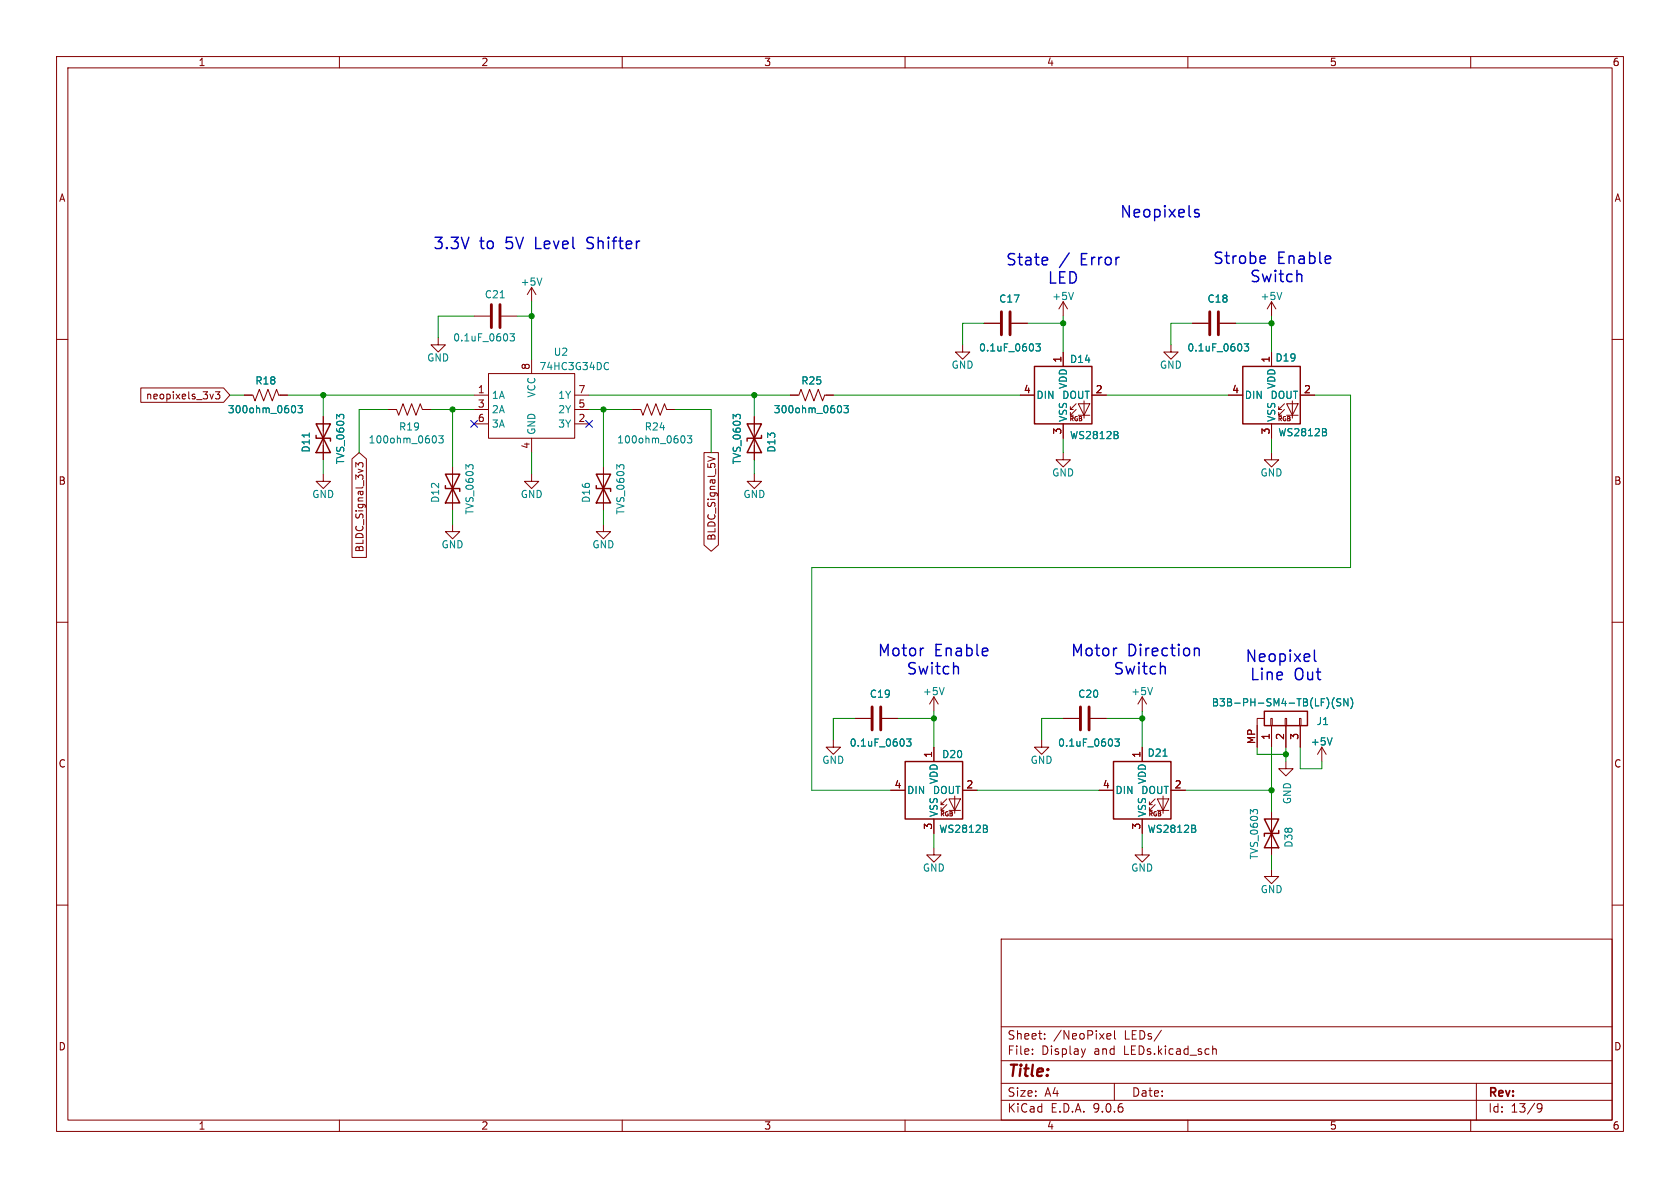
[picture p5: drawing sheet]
<svg xmlns="http://www.w3.org/2000/svg" width="297mm" height="210mm" viewBox="0 0 297 210" stroke-linecap="round" stroke-linejoin="round" font-family="sans-serif">
<g fill="none" stroke="#840000" stroke-width=".18">
<path d="M10 10h277v190h-277zM12 12h273v186h-273zM60 10v2M110 10v2M160 10v2M210 10v2M260 10v2M77.5 59.7v1.3h1.2l-1.2 1.2-1.3-1.2h1.3M83.8 55.9h2.8M88.6 55.9h2.8M94 50.8l-.8 1.3M94 50.8l.7 1.3"/>
<path d="M94 50.8v2.5M174 57.2h2.8M178.8 57.2h2.8M188 53.3v2.6M188 53.3l-.8 1.3M188 53.3l.7 1.3M210.8 57.2h2.8M215.6 57.2h2.8M224.8 53.3v2.6M224.8 53.3l-.8 1.3M224.8 53.3l.8 1.3M10 60h2"/>
<path d="M24.9 68.6h14.6l1.1 1.3-1.1 1.2h-14.6zM37.7 69.7l-.3 .8M38.1 69.3h.8l-.5 .4 .4 .2v.5l-.2 .1-.5-.1M43.2 69.9h1.5l.4 1 .7-2.1 .8 2.1 .8-2.1 .7 2.1 .8-2.1 .4 1.1h1.5M57.1 73.7v7.6M68.6 72.4h1.5l.4 1 .7-2 .8 2 .8-2 .7 2 .8-2 .4 1h1.5M83.8 72.4h2.6M83.8 69.9h2.6M83.8 74.9h2.6M86.4 66h15.2v11.5h-15.2zM94 63.5v2.5M94 77.5v2.5"/>
<path d="M101.6 72.4h2.5M101.6 69.9h2.5M101.6 74.9h2.5M111.8 72.4h1.5l.4 1 .7-2 .8 2 .8-2 .7 2 .8-2 .4 1h1.5M133.3 73.7v7.6M139.7 69.9h1.5l.4-1.1 .8 2.1 .7-2.1 .8 2.1 .8-2.1 .7 2.1 .4-1h1.5M170.2 61v1.2h1.2l-1.2 1.3-1.3-1.3h1.3M180.3 69.9h2.6M188 62.2v2.6M188 74.9v2.6M189.2 72.4h.5M189.2 73.4h.5"/>
<path d="M190.2 71.4l-1 1v-.5M190.2 72.4l-1 1v-.5M190.6 71.4h2.1l-1.1 2zM190.6 73.4h2.1M191.6 70.9v3M193 69.9h2.6M207 61v1.2h1.3l-1.3 1.3-1.3-1.3h1.3M217.2 69.9h2.5M224.8 62.2v2.6M224.8 74.9v2.6M226.1 72.4h.5M226.1 73.4h.5"/>
<path d="M227.1 71.4l-1 1v-.5M227.1 72.4l-1 1v-.5M227.5 71.4h2l-1 2zM227.5 73.4h2M228.5 70.9v3M229.9 69.9h2.5M285 60h2M57.1 83.8v1.3h1.3l-1.3 1.3-1.2-1.3h1.2M62.2 81.1l1.3-1.1 1.3 1.1v17.4h-2.6zM62.9 82.6v-.8l.5 .4 .1-.4h.5l.2 .2-.2 .6M80 92.7v1.3h1.3l-1.3 1.3-1.3-1.3h1.3M80 82.6v7.6"/>
<path d="M94 83.8v1.3h-1.3l1.3 1.3 1.2-1.3h-1.2M106.7 92.7v1.3h1.2l-1.2 1.3-1.3-1.3h1.3M106.7 82.6v7.6M124.5 80h2.5v16.3l-1.3 1.2-1.2-1.2zM125.1 80.7l1.3 .4-1.3 .5M133.3 83.8v1.3h-1.2l1.2 1.3 1.3-1.3h-1.3M188 80v1.3h1.2l-1.2 1.3-1.3-1.3h1.3M224.8 80v1.3h1.3l-1.3 1.3-1.3-1.3h1.3M10 110h2M285 110h2M147.3 130.8v1.3h1.3l-1.3 1.3-1.3-1.3h1.3M151.1 127h2.8"/>
<path d="M156 127h2.7M157.5 139.7h2.5M165.1 123.2l-.8 1.3M165.1 123.2l.8 1.3M165.1 123.2v2.5M165.1 132.1v2.5M170.2 139.7h2.5M184.1 130.8v1.3h1.3l-1.3 1.3-1.2-1.3h1.2M188 127h2.8M192.8 127h2.8M194.3 139.7h2.5M201.9 123.2l-.7 1.3"/>
<path d="M201.9 123.2l.8 1.3M201.9 123.2v2.5M201.9 132.1v2.5M207 139.7h2.5M223.5 127h-1.3v5.1M224.7 127h.2v1.3h-.2zM224.8 128.3v3.8M227.2 127h.3v1.3h-.3zM227.3 134.6v1.3h-1.2l1.2 1.3 1.3-1.3h-1.3M227.3 128.3v3.8M229.7 127h.3v1.3h-.3zM229.9 128.3v3.8"/>
<path d="M233.7 132.1l-.8 1.3M233.7 132.1l.7 1.3M233.7 132.1v2.5M165.1 149.9v1.2h1.3l-1.3 1.3-1.3-1.3h1.3M165.1 144.8v2.5M166.4 142.2h.5M166.4 143.3h.5M167.4 141.2l-1 1v-.5M167.4 142.2l-1 1.1v-.6M167.8 141.2h2l-1 2.1zM167.8 143.3h2M168.8 140.7v3.1"/>
<path d="M201.9 149.9v1.2h1.3l-1.3 1.3-1.2-1.3h1.2M201.9 144.8v2.5M203.2 142.2h.5M203.2 143.3h.5M204.2 141.2l-1 1v-.5M204.2 142.2l-1 1.1v-.6M204.6 141.2h2l-1 2.1zM204.6 143.3h2M205.6 140.7v3.1M224.8 153.7v1.2h-1.3l1.3 1.3 1.3-1.3h-1.3M224.8 143.5v7.6M10 160h2"/>
<path d="M177 166h108v32h-108zM285 160h2M60 198v2M110 198v2M160 198v2M177 194.5h108M177 191.5h108M177 187.5h108M177 181.5h108M182.5 186.3v.1M182.5 185.5v.1M184.7 183.6v.1"/>
<path d="M184.7 182.8v.1M191.9 185.4l-.4 1M195.7 183.6h.6M195.7 182.8l.5-.1 .2 .4-.7 .1M197 191.5v3M197 182.2v1.3l.2 .2M205.3 182.1l-1.3 2M210 198v2M214.4 185.5l.2-.1 .4 .1v.9M260 198v2M261 191.5v6.5M271.7 195.4l.3-.3 .5 .1a.99 .99 0 0 1-.3 1.4h-.3"/>
<path d="M271.7 195.7l.3 .3h.3l.3-.3"/>
</g>
<g fill="none" stroke="#840000" stroke-width=".25">
<path d="M55.9 74.9h2.5l-2.5 5.1h2.5zM55.9 77v.5h2.5v.5M132.1 74.9l2.5 5.1h-2.5l2.5-5.1zM134.6 77v.5h-2.5v.5M182.9 64.8h10.1v10.1h-10.1zM219.7 64.8h10.2v10.1h-10.2zM78.7 83.8h2.6l-2.6 5.1h2.6zM78.7 85.9v.5h2.6v.5M105.4 83.8h2.5l-2.5 5.1h2.5zM105.4 85.9v.5h2.5v.5M160 134.6h10.2v10.2h-10.2zM196.8 134.6h10.2v10.2h-10.2z"/>
<path d="M223.5 125.7h7.6v2.6h-7.6zM223.5 144.8l2.6 5.1h-2.6l2.6-5.1zM226.1 146.8v.5h-2.6v.5"/>
</g>
<g fill="none" stroke="#008484" stroke-width=".18">
<path d="M88.4 52.6h.8M90.2 59h.7l-.4 .5 .4 .1v.5l-.2 .2-.5-.2M95.8 49.1l-.4 1.3M189.8 51.7l-.4 1.3M226.6 51.7l-.4 1.3M51.9 71.7a.79 .79 0 0 1 0 1.3M52.7 71.7h.8l-.5 .5 .4 .1v.5l-.2 .2-.5-.2M54.7 76.6v.7M60 73.7l-.5-.4v.7M60.1 73.3h.6M76.8 77a.79 .79 0 0 1 0 1.3M77.6 77h.8l-.5 .5 .4 .1v.6l-.2 .1-.5-.1"/>
<path d="M107 64.1h.3l.3 .1M107.6 65.2l-.3 .1h-.3M120.8 77a.79 .79 0 0 1 0 1.3M121.5 77h.8l-.4 .5 .3 .1v.6l-.1 .1-.6-.1M130.1 73.7l-.5-.4v.7M130.2 73.3h.6M148.5 71.7a.79 .79 0 0 1 0 1.3M149.2 71.7h.8l-.4 .5 .3 .1v.5l-.2 .2-.5-.2M183.1 60.8h.8l-.4 .5 .3 .1v.5l-.1 .1-.6-.1M197.6 76.9l.1 .2-.1 .4M197.6 76.4v.4M220 60.8h.7l-.4 .5 .4 .1v.5l-.2 .1-.5-.1"/>
<path d="M234.4 76.4l.1 .2-.1 .4M234.4 75.9v.3M82.9 82.6l-.5-.5v.8M83 82.2h.5M109.5 82.6l-.5-.5v.8M109.6 82.2h.6M160.3 130.6h.8l-.5 .5 .4 .1v.6l-.2 .1-.5-.1M166.9 121.5l-.4 1.3M197.1 130.6h.8l-.4 .5 .3 .1v.6l-.2 .1-.5-.1M203.7 121.5l-.4 1.3M205.6 133.7h.7M235.5 130.4l-.4 1.3"/>
<path d="M235.9 123.3a1.46 1.46 0 0 0 0 2M237 123.6l-.5-.1-.1 .1v.4l.5 .2 .1 .3-.2 .3-.5-.1M238.3 123.5v1.3l-.7-1.3v1.3M238.8 123.3a1.46 1.46 0 0 1 0 2M174.5 146.5l.1 .2-.1 .4M174.5 146v.4M211.3 146.5l.1 .2-.1 .4M211.3 146v.4M221.5 143.5l-.4-.4v.8M221.7 143.2h.5"/>
</g>
<path d="M86.9 53.8v4.1M88.4 53.8v4.1M177 55.1v4.1M178.6 55.1v4.1M213.9 55.1v4.1M215.4 55.1v4.1M154.2 125v4M155.7 125v4M191 125v4M192.5 125v4" fill="none" stroke="#840000" stroke-width=".51"/>
<g fill="none" stroke="#008400" stroke-width=".18">
<path d="M83.8 55.9h-6.3v3.8M91.4 55.9h2.6M94 53.3v10.2M174 57.2h-3.8v3.8M181.6 57.2h6.4M188 55.9v6.3M210.8 57.2h-3.8v3.8M218.4 57.2h6.4M224.8 55.9v6.3M40.6 69.9h2.6M50.8 69.9h33M57.1 69.9v3.8"/>
<path d="M68.6 72.4h-5.1v7.6M76.2 72.4h7.6M80 72.4v10.2M104.1 69.9h35.6M104.1 72.4h7.7M106.7 72.4v10.2M119.4 72.4h6.3v7.6M133.3 69.9v3.8M147.3 69.9h33M188 77.5v2.5M195.6 69.9h21.6M224.8 77.5v2.5"/>
<path d="M232.4 69.9h6.4v30.4h-95.3v39.4h14M57.1 81.3v2.5M80 90.2v2.5M94 80v3.8M106.7 90.2v2.5M133.3 81.3v2.5M151.1 127h-3.8v3.8M158.7 127h6.4M165.1 125.7v6.4M172.7 139.7h21.6M188 127h-3.9v3.8M195.6 127h6.3"/>
<path d="M201.9 125.7v6.4M209.5 139.7h15.3M222.2 132.1v1.3h5.1M224.8 132.1v11.4M227.3 132.1v2.5M229.9 132.1v3.8h3.8v-1.3M165.1 147.3v2.6M201.9 147.3v2.6M224.8 151.1v2.6"/>
</g>
<path d="M83.2 74.3l1.2 1.2M84.4 74.3l-1.2 1.2M103.5 74.3l1.2 1.2M104.7 74.3l-1.2 1.2" fill="none" stroke="#000084" stroke-width=".18"/>
<g fill="none" stroke="#0000c2" stroke-width=".25">
<path d="M211.9 37.1l-.4-.1-.3 .3 .1 .3 .6 .2 .1 .2-.1 .3-.2 .1-.5-.1M103.8 43.8l.2 .1M103.9 42.1l-.1 .2 .1 .4M184.9 45.5l.2 .1 .1 .4-1 .2M185.1 46.7l-.2 .1M223 45.2l.6 .1 .1 .4-.9 .2M223.6 46.5l-.6 .1M229.6 48.5h.4l.1 .2v1.1M163.1 114.6h.2M168.9 117.8h.2l.3 .3v1M197.2 114.6h.2M205.4 117.8h.3l.3 .3v1"/>
<path d="M211.2 114.8a.5 .5 0 0 1 .8 .1v1M211.2 114.6v1.3M232.4 114.9v1.7l.3 .3"/>
</g>
<g fill="#008400" stroke="#008400" stroke-width=".18">
<circle cx="165.1" cy="127" r=".46"/>
<circle cx="133.3" cy="69.9" r=".46"/>
<circle cx="106.7" cy="72.4" r=".46"/>
<circle cx="188" cy="57.2" r=".46"/>
<circle cx="224.8" cy="57.2" r=".46"/>
<circle cx="227.3" cy="133.4" r=".46"/>
<circle cx="201.9" cy="127" r=".46"/>
<circle cx="224.8" cy="139.7" r=".46"/>
<circle cx="80" cy="72.4" r=".46"/>
<circle cx="57.1" cy="69.9" r=".46"/>
<circle cx="94" cy="55.9" r=".46"/>
</g>
<g font-size="2.8" fill="#0000c2">
<text x="197.9" y="38.6">Neopixels</text>
<text x="76.5" y="44.2">3.3V</text>
<text x="84.8" y="44.2">to</text>
<text x="89.6" y="44.2">5V</text>
<text x="95.1" y="44.2">Level</text>
<text x="104.6" y="44.2">Shifter</text>
<text x="177.7" y="47.1">State</text>
<text x="187.3" y="47.1">/</text>
<text x="191.2" y="47.1">Error</text>
<text x="214.3" y="46.8">Strobe</text>
<text x="225.8" y="46.8">Enable</text>
<text x="185.1" y="50.3">LED</text>
<text x="220.8" y="50">Switch</text>
<text x="155" y="116.2">Motor</text>
<text x="160.1" y="119.4">Switch</text>
<text x="165.2" y="116.2">Enable</text>
<text x="189.2" y="116.2">Motor</text>
<text x="196.7" y="119.4">Switch</text>
<text x="199.3" y="116.2">Direction</text>
<text x="220" y="117.2">Neopixel</text>
<text x="220.8" y="120.4">Line</text>
<text x="228.8" y="120.4">Out</text>
</g>
<text font-size="2.8" fill="#840000" x="178" y="190.9">Title:</text>
<g font-size="2.1" fill="#840000">
<text x="178" y="184">Sheet:</text>
<text x="186.2" y="184">/NeoPixel</text>
<text x="198.8" y="184">LEDs/</text>
<text x="178" y="186.7">File:</text>
<text x="184.1" y="186.7">Display</text>
<text x="193.5" y="186.7">and</text>
<text x="198.8" y="186.7">LEDs.kicad_sch</text>
<text x="178" y="196.9">KiCad</text>
<text x="178" y="194.1">Size:</text>
<text x="184.7" y="194.1">A4</text>
<text x="185.7" y="196.9">E.D.A.</text>
<text x="193.3" y="196.9">9.0.6</text>
<text x="200" y="194.1">Date:</text>
<text x="263" y="194.3">Rev:</text>
<text x="263" y="196.9">Id:</text>
<text x="267.1" y="196.9">13/9</text>
</g>
<g font-size="1.8" fill="#840000">
<text x="35" y="11.9">1</text>
<text x="85" y="11.9">2</text>
<text x="135" y="11.9">3</text>
<text x="185" y="11.9">4</text>
<text x="235" y="11.9">5</text>
<text x="285" y="11.9">6</text>
<text x="10.3" y="35.9">A</text>
<text x="285.3" y="35.9">A</text>
<text x="93.7" y="65.5" transform="rotate(-90 93.7 65.5)">8</text>
<text x="187.7" y="64.2" transform="rotate(-90 187.7 64.2)">1</text>
<text x="224.5" y="64.2" transform="rotate(-90 224.5 64.2)">1</text>
<text x="25.7" y="70.8">neopixels_3v3</text>
<text x="84.4" y="69.6">1</text>
<text x="102.2" y="69.6">7</text>
<text x="180.9" y="69.6">4</text>
<text x="193.6" y="69.6">2</text>
<text x="217.7" y="69.6">4</text>
<text x="230.4" y="69.6">2</text>
<text x="84.4" y="72.1">3</text>
<text x="84.4" y="74.7">6</text>
<text x="102.2" y="72.1">5</text>
<text x="102.2" y="74.7">2</text>
<text x="187.7" y="76.9" transform="rotate(-90 187.7 76.9)">3</text>
<text x="224.5" y="76.9" transform="rotate(-90 224.5 76.9)">3</text>
<text x="93.7" y="79.4" transform="rotate(-90 93.7 79.4)">4</text>
<text x="10.3" y="85.9">B</text>
<text x="285.3" y="85.9">B</text>
<text x="126.7" y="95.7" transform="rotate(-90 126.7 95.7)">BLDC_Signal_5V</text>
<text x="64.5" y="97.7" transform="rotate(-90 64.5 97.7)">BLDC_Signal_3v3</text>
<text x="222" y="131.6" transform="rotate(-90 222 131.6)">MP</text>
<text x="224.5" y="130.9" transform="rotate(-90 224.5 130.9)">1</text>
<text x="227.1" y="130.9" transform="rotate(-90 227.1 130.9)">2</text>
<text x="229.6" y="130.9" transform="rotate(-90 229.6 130.9)">3</text>
<text x="10.3" y="135.9">C</text>
<text x="164.8" y="134.1" transform="rotate(-90 164.8 134.1)">1</text>
<text x="201.7" y="134.1" transform="rotate(-90 201.7 134.1)">1</text>
<text x="285.3" y="135.9">C</text>
<text x="158" y="139.4">4</text>
<text x="170.7" y="139.4">2</text>
<text x="194.9" y="139.4">4</text>
<text x="207.6" y="139.4">2</text>
<text x="164.8" y="146.8" transform="rotate(-90 164.8 146.8)">3</text>
<text x="201.7" y="146.8" transform="rotate(-90 201.7 146.8)">3</text>
<text x="10.3" y="185.9">D</text>
<text x="285.3" y="185.9">D</text>
<text x="35" y="199.9">1</text>
<text x="85" y="199.9">2</text>
<text x="135" y="199.9">3</text>
<text x="185" y="199.9">4</text>
<text x="235" y="199.9">5</text>
<text x="285" y="199.9">6</text>
</g>
<g font-size="1.8" fill="#008484">
<text x="85.6" y="52.9">C21</text>
<text x="91.9" y="50.7">+5V</text>
<text x="176.5" y="53.7">C17</text>
<text x="185.9" y="53.2">+5V</text>
<text x="213.4" y="53.7">C18</text>
<text x="222.8" y="53.2">+5V</text>
<text x="75.4" y="64.1">GND</text>
<text x="80" y="60.6">0.1uF_0603</text>
<text x="95.3" y="65.6">74HC3G34DC</text>
<text x="97.8" y="63.1">U2</text>
<text x="168.1" y="65.4">GND</text>
<text x="173" y="62.3">0.1uF_0603</text>
<text x="189.1" y="64.4">D14</text>
<text x="205" y="65.4">GND</text>
<text x="209.8" y="62.3">0.1uF_0603</text>
<text x="225.4" y="64.1">D19</text>
<text x="45" y="68.2">R18</text>
<text x="86.9" y="70.7">1A</text>
<text x="94.8" y="70.4" transform="rotate(-90 94.8 70.4)">VCC</text>
<text x="98.6" y="70.7">1Y</text>
<text x="141.6" y="68.2">R25</text>
<text x="183.1" y="70.7">DIN</text>
<text x="187.7" y="70.7">DOUT</text>
<text x="188.8" y="68.9" transform="rotate(-90 188.8 68.9)">VDD</text>
<text x="220" y="70.7">DIN</text>
<text x="224.5" y="70.7">DOUT</text>
<text x="225.7" y="68.9" transform="rotate(-90 225.7 68.9)">VDD</text>
<text x="40.2" y="73.3">300ohm_0603</text>
<text x="70.4" y="76.3">R19</text>
<text x="86.9" y="73.3">2A</text>
<text x="86.9" y="75.8">3A</text>
<text x="94.8" y="77" transform="rotate(-90 94.8 77)">GND</text>
<text x="98.6" y="73.3">2Y</text>
<text x="98.6" y="75.8">3Y</text>
<text x="113.9" y="76.3">R24</text>
<text x="136.7" y="73.3">300ohm_0603</text>
<text x="188.8" y="74.7" transform="rotate(-90 188.8 74.7)">VSS</text>
<text x="189.1" y="77.8">WS2812B</text>
<text x="225.7" y="74.7" transform="rotate(-90 225.7 74.7)">VSS</text>
<text x="225.9" y="77.3">WS2812B</text>
<text x="55" y="80.1" transform="rotate(-90 55 80.1)">D11</text>
<text x="61.1" y="82.2" transform="rotate(-90 61.1 82.2)">TVS_0603</text>
<text x="65.1" y="78.6">100ohm_0603</text>
<text x="109" y="78.6">100ohm_0603</text>
<text x="131.2" y="82.2" transform="rotate(-90 131.2 82.2)">TVS_0603</text>
<text x="137.3" y="80.1" transform="rotate(-90 137.3 80.1)">D13</text>
<text x="55.1" y="88.2">GND</text>
<text x="77.8" y="89" transform="rotate(-90 77.8 89)">D12</text>
<text x="92" y="88.2">GND</text>
<text x="104.5" y="89" transform="rotate(-90 104.5 89)">D16</text>
<text x="131.3" y="88.2">GND</text>
<text x="185.9" y="84.4">GND</text>
<text x="222.7" y="84.4">GND</text>
<text x="83.9" y="91.1" transform="rotate(-90 83.9 91.1)">TVS_0603</text>
<text x="110.6" y="91.1" transform="rotate(-90 110.6 91.1)">TVS_0603</text>
<text x="78" y="97.1">GND</text>
<text x="104.6" y="97.1">GND</text>
<text x="153.7" y="123.5">C19</text>
<text x="163.1" y="123.1">+5V</text>
<text x="190.5" y="123.5">C20</text>
<text x="199.9" y="123.1">+5V</text>
<text x="214.1" y="125.1">B3B-PH-SM4-TB(LF)(SN)</text>
<text x="231.6" y="132">+5V</text>
<text x="232.7" y="128.4">J1</text>
<text x="145.3" y="135.2">GND</text>
<text x="150.1" y="132.2">0.1uF_0603</text>
<text x="166.5" y="134.2">D20</text>
<text x="182.1" y="135.2">GND</text>
<text x="187" y="132.2">0.1uF_0603</text>
<text x="202.8" y="134">D21</text>
<text x="160.3" y="140.6">DIN</text>
<text x="164.8" y="140.6">DOUT</text>
<text x="166" y="138.7" transform="rotate(-90 166 138.7)">VDD</text>
<text x="197.1" y="140.6">DIN</text>
<text x="201.7" y="140.6">DOUT</text>
<text x="202.8" y="138.7" transform="rotate(-90 202.8 138.7)">VDD</text>
<text x="228.4" y="142.3" transform="rotate(-90 228.4 142.3)">GND</text>
<text x="165.9" y="147.4">WS2812B</text>
<text x="166" y="144.5" transform="rotate(-90 166 144.5)">VSS</text>
<text x="202.8" y="147.4">WS2812B</text>
<text x="202.8" y="144.5" transform="rotate(-90 202.8 144.5)">VSS</text>
<text x="228.7" y="150" transform="rotate(-90 228.7 150)">D38</text>
<text x="163" y="154.3">GND</text>
<text x="199.9" y="154.3">GND</text>
<text x="222.6" y="152" transform="rotate(-90 222.6 152)">TVS_0603</text>
<text x="222.8" y="158.1">GND</text>
</g>
<g font-size="1.1" fill="#840000">
<text x="189" y="74.7">RGB</text>
<text x="225.8" y="74.7">RGB</text>
<text x="166.1" y="144.5">RGB</text>
<text x="202.9" y="144.5">RGB</text>
</g>
</svg>
